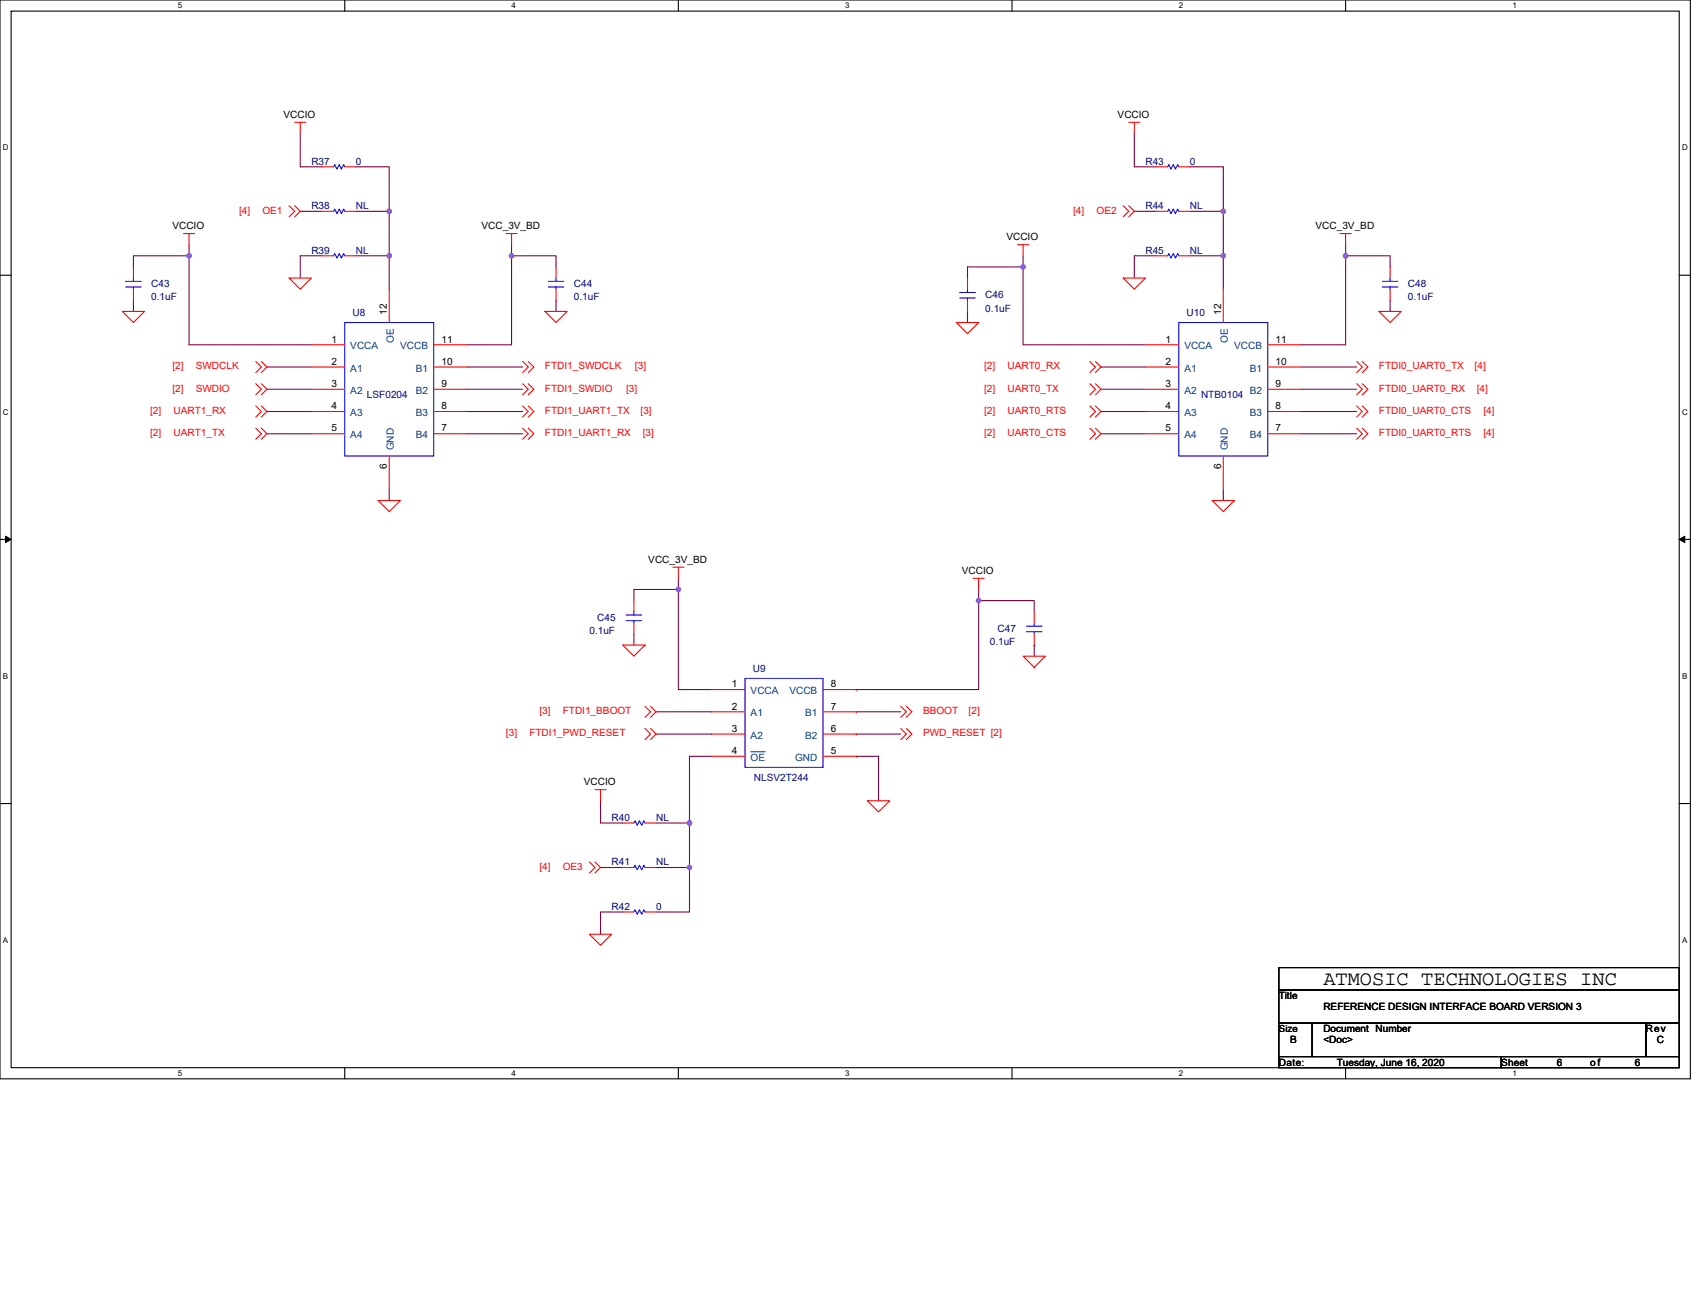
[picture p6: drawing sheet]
<svg xmlns="http://www.w3.org/2000/svg" width="279mm" height="216mm" viewBox="0 0 279 216" stroke-linecap="round" stroke-linejoin="round" font-family="sans-serif">
<path d="M0 0h278v177.4h-278zM1.8 1.8h274.3v173.8h-274.3z" fill="none" stroke="#000" stroke-width=".18"/>
<g fill="#fff">
<path d="M29.3 .2h.7v1.4h-.7z"/>
<path d="M29.3 175.7h.7v1.5h-.7z"/>
</g>
<path d="M56.7 0v1.8M56.7 175.6v1.8" fill="none" stroke="#000" stroke-width=".18"/>
<g fill="#fff">
<path d="M84.1 .2h.8v1.4h-.8z"/>
<path d="M84.1 175.7h.8v1.5h-.8z"/>
</g>
<path d="M111.6 0v1.8M111.6 175.6v1.8" fill="none" stroke="#000" stroke-width=".18"/>
<g fill="#fff">
<path d="M139 .2h.7v1.4h-.7z"/>
<path d="M139 175.7h.7v1.5h-.7z"/>
</g>
<path d="M166.4 0v1.8M166.4 175.6v1.8" fill="none" stroke="#000" stroke-width=".18"/>
<g fill="#fff">
<path d="M193.9 .2h.7v1.4h-.7z"/>
<path d="M193.9 175.7h.7v1.5h-.7z"/>
</g>
<path d="M221.3 0v1.8M221.3 175.6v1.8" fill="none" stroke="#000" stroke-width=".18"/>
<g fill="#fff">
<path d="M248.7 .2h.8v1.4h-.8z"/>
<path d="M248.7 175.7h.8v1.5h-.8z"/>
<path d="M.5 23.5h.9v1.5h-.9z"/>
<path d="M276.6 23.5h1v1.5h-1z"/>
<path d="M.5 67h.9v1.4h-.9z"/>
<path d="M276.6 67h1v1.4h-1z"/>
</g>
<path d="M0 45.3h1.8M276.1 45.3h1.9" fill="none" stroke="#000" stroke-width=".18"/>
<g fill="#fff">
<path d="M.5 110.4h.8v1.5h-.8z"/>
<path d="M276.6 110.4h.9v1.5h-.9z"/>
</g>
<path d="M0 88.7h1.8M276.1 88.7h1.9" fill="none" stroke="#000" stroke-width=".18"/>
<path d="M.9 88.2l.9 .5-.9 .5zM276.1 88.7l1-.5v1z" fill="#000"/>
<path d="M.9 88.2l.9 .5-.9 .5zM276.1 88.7l1-.5v1z" fill="none" stroke="#000" stroke-width=".16"/>
<g fill="#fff">
<path d="M.5 153.8h.8v1.5h-.8z"/>
<path d="M276.6 153.8h.9v1.5h-.9z"/>
</g>
<path d="M0 132.1h1.8M276.1 132.1h1.9M210.3 159.1h65.8v3.7h-65.8zM210.3 168.2h5.5v5.5h-5.5zM210.3 162.8h65.8v5.4h-65.8zM210.3 173.7h36.6v1.9h-36.6zM215.8 168.2h54.9v5.5h-54.9zM246.9 173.7h29.2v1.9h-29.2zM270.7 168.2h5.4v5.5h-5.4z" fill="none" stroke="#000" stroke-width=".18"/>
<g fill="none" stroke="#800040" stroke-width=".18">
<path d="M49.4 34.7h3.6M49.4 21.9v5.5h3.6M58.5 27.4h5.5v7.3M58.5 34.7h5.5M64 34.7v7.4M186.5 34.7h3.7M186.5 21.9v5.5h3.7M195.7 27.4h5.5v7.3M195.7 34.7h5.5M201.2 34.7v7.4M21.9 43.9v-1.8h9.2v14.6h20.1M21.9 49.4v1.8"/>
<path d="M31.1 40.2v1.9M53 42.1h-3.6v3.6M58.5 42.1h5.5M64 42.1v5.4M84.1 40.2v1.9M84.1 42.1v14.6h-7.3M84.1 42.1h7.3v1.8M91.4 49.4v1.8M159.1 51.2v1.8M168.2 42.1v1.8M168.2 43.9v12.8h20.2M168.2 43.9h-9.1v1.8"/>
<path d="M190.2 42.1h-3.7v3.6M195.7 42.1h5.5M201.2 42.1v5.4M221.3 40.2v1.9M221.3 42.1v14.6h-7.3M221.3 42.1h7.3v1.8M228.6 49.4v1.8M43.9 60.4h7.3M43.9 64h7.3M43.9 67.7h7.3M43.9 71.3h7.3M76.8 60.4h9.2"/>
<path d="M76.8 64h9.2M76.8 67.7h9.2M76.8 71.3h9.2M181.1 60.4h7.3M181.1 64h7.3M181.1 67.7h7.3M181.1 71.3h7.3M214 60.4h9.1M214 64h9.1M214 67.7h9.1M214 71.3h9.1M64 80.5v1.8"/>
<path d="M111.6 95.1v1.8M111.6 96.9v16.5h5.4M111.6 96.9h-7.4v1.9M111.6 96.9h.1M160.9 98.8v14.6h-20.1M160.9 98.8h.1M160.9 98.8h9.2v1.8M160.9 96.9v1.9M201.2 80.5v1.8M104.2 104.2v1.9M107.9 117h9.1M140.8 117h7.3"/>
<path d="M170.1 106.1h.1M170.1 106.1v1.8M98.8 131.7v3.6h3.6M107.9 135.3h5.5M107.9 120.7h9.1M113.4 135.3v7.3M117 124.4h-3.6v10.9M140.8 120.7h7.3M140.8 124.4h3.7v7.3M98.8 142.6h3.6M102.4 150h-3.6v3.6M107.9 142.6h5.5"/>
<path d="M113.4 142.6v7.4h-5.5"/>
</g>
<g fill="#f0f" stroke="#f0f" stroke-width=".18">
<circle cx="64" cy="42.1" r=".37"/>
<circle cx="201.2" cy="42.1" r=".37"/>
<circle cx="160.9" cy="98.8" r=".37"/>
<circle cx="111.6" cy="96.9" r=".37"/>
<circle cx="168.2" cy="43.9" r=".37"/>
<circle cx="221.3" cy="42.1" r=".37"/>
<circle cx="31.1" cy="42.1" r=".37"/>
<circle cx="84.1" cy="42.1" r=".37"/>
<circle cx="64" cy="34.7" r=".37"/>
<circle cx="201.2" cy="34.7" r=".37"/>
<circle cx="113.4" cy="135.3" r=".37"/>
<circle cx="113.4" cy="142.6" r=".37"/>
</g>
<g fill="none" stroke="#f00" stroke-width=".18">
<path d="M30.2 38.4h1.8M31.1 38.4v1.8M47.5 33.8l1 .9-1 1M48.5 33.8l.9 .9-.9 1M48.5 20.1h1.8M49.4 20.1v1.8M53 27.4h1.9M53 34.7h1.9M56.7 27.4h1.8M56.7 34.7h1.8M83.2 38.4h1.8M84.1 38.4v1.8"/>
<path d="M184.7 33.8l.9 .9-.9 1M185.6 33.8l.9 .9-.9 1M185.6 20.1h1.9M186.5 20.1v1.8M190.2 27.4h1.8M190.2 34.7h1.8M193.9 27.4h1.8M193.9 34.7h1.8M220.4 38.4h1.8M221.3 38.4v1.8M20.1 51.2h3.7l-1.9 1.8zM21.9 47.5v1.9"/>
<path d="M21.9 43.9v1.8M42.1 59.4l.9 1-.9 .9M43 59.4l.9 1-.9 .9M47.5 45.7h3.7l-1.8 1.8zM51.2 56.7h5.5M53 42.1h1.9M56.7 42.1h1.8M64 47.5v5.5M71.3 56.7h5.5M86 59.4l.9 1-.9 .9M86.9 59.4l.9 1-.9 .9M89.6 51.2h3.7l-1.9 1.8z"/>
<path d="M91.4 47.5v1.9M91.4 43.9v1.8M157.3 53h3.6l-1.8 1.9zM159.1 49.4v1.8M159.1 45.7v1.8M167.3 40.2h1.9M168.2 40.2v1.9M179.2 59.4l.9 1-.9 .9M180.1 59.4l1 1-1 .9M184.7 45.7h3.7l-1.9 1.8zM188.4 56.7h5.5M190.2 42.1h1.8"/>
<path d="M193.9 42.1h1.8M201.2 47.5v5.5M208.5 56.7h5.5M223.1 59.4l.9 1-.9 .9M224 59.4l.9 1-.9 .9M226.8 51.2h3.6l-1.8 1.8zM228.6 47.5v1.9M228.6 43.9v1.8M42.1 63.1l.9 .9-.9 .9M42.1 66.8l.9 .9-.9 .9M42.1 70.4l.9 .9-.9 .9M43 63.1l.9 .9-.9 .9"/>
<path d="M43 66.8l.9 .9-.9 .9M43 70.4l.9 .9-.9 .9M51.2 60.4h5.5M51.2 64h5.5M51.2 67.7h5.5M51.2 71.3h5.5M64 75v5.5M71.3 60.4h5.5M71.3 64h5.5M71.3 67.7h5.5M71.3 71.3h5.5M86 63.1l.9 .9-.9 .9"/>
<path d="M86 66.8l.9 .9-.9 .9M86 70.4l.9 .9-.9 .9M86.9 63.1l.9 .9-.9 .9M86.9 66.8l.9 .9-.9 .9M86.9 70.4l.9 .9-.9 .9M179.2 63.1l.9 .9-.9 .9M179.2 66.8l.9 .9-.9 .9M179.2 70.4l.9 .9-.9 .9M180.1 63.1l1 .9-1 .9M180.1 66.8l1 .9-1 .9M180.1 70.4l1 .9-1 .9M188.4 60.4h5.5"/>
<path d="M188.4 64h5.5M188.4 67.7h5.5M188.4 71.3h5.5M201.2 75v5.5M208.5 60.4h5.5M208.5 64h5.5M208.5 67.7h5.5M208.5 71.3h5.5M223.1 63.1l.9 .9-.9 .9M223.1 66.8l.9 .9-.9 .9M223.1 70.4l.9 .9-.9 .9M224 63.1l.9 .9-.9 .9"/>
<path d="M224 66.8l.9 .9-.9 .9M224 70.4l.9 .9-.9 .9M62.2 82.3h3.6l-1.8 1.8zM104.2 98.8v1.8M110.6 93.3h1.9M111.6 93.3v1.8M160 95.1h1.8M160.9 95.1v1.8M199.3 82.3h3.7l-1.8 1.8zM102.4 106.1h3.7l-1.9 1.8zM104.2 102.4v1.8M106.1 116.1l.9 .9-.9 1"/>
<path d="M106.1 119.8l.9 .9-.9 .9M106.1 106.1h.1M107 116.1l.9 .9-.9 1M107 119.8l.9 .9-.9 .9M117 113.4h5.5M117 117h5.5M135.3 117h5.5M135.3 113.4h5.5M140.8 117h.1M140.8 113.4h.1M148.1 116.1l.9 .9-.9 1M148.1 119.8l.9 .9-.9 .9"/>
<path d="M149 116.1l1 .9-1 1M149 119.8l1 .9-1 .9M168.2 107.9h3.7l-1.8 1.8zM170.1 109.7h.1M170.1 104.2v1.9M170.1 100.6v1.8M97.8 129.8h1.9M98.8 129.8v1.9M102.4 135.3h1.8M106.1 135.3h1.8M117 120.7h5.5M117 124.4h5.5"/>
<path d="M135.3 124.4h5.5M135.3 120.7h5.5M140.8 124.4h.1M140.8 120.7h.1M142.6 131.7h3.7l-1.8 1.8zM96.9 141.7l.9 .9-.9 1M96.9 153.6h3.7l-1.8 1.8zM97.8 141.7l1 .9-1 1M102.4 142.6h1.8M102.4 150h1.8M106.1 142.6h1.8M106.1 150h1.8"/>
</g>
<g fill="none" stroke="#00f" stroke-width=".18">
<path d="M54.9 27.4l.1-.3 .4 .7 .4-.7 .3 .7 .4-.7 .2 .3M54.9 34.7l.1-.3 .4 .7 .4-.7 .3 .7 .4-.7 .2 .3M192 27.4l.2-.3 .4 .7 .3-.7 .4 .7 .4-.7 .2 .3M192 34.7l.2-.3 .4 .7 .3-.7 .4 .7 .4-.7 .2 .3M20.7 46.3h2.5M20.7 47.2h2.5M21.9 47.2v.3M21.9 45.7v.6M54.9 42.1l.1-.4 .4 .7 .4-.7 .3 .7 .4-.7 .2 .4M56.7 53h14.6v22h-14.6zM90.2 46.3h2.5M90.2 47.2h2.5"/>
<path d="M91.4 47.2v.3M91.4 45.7v.6M157.8 48.1h2.6M157.8 49h2.6M159.1 49v.4M159.1 47.5v.6M192 42.1l.2-.4 .4 .7 .3-.7 .4 .7 .4-.7 .2 .4M193.9 53h14.6v22h-14.6zM227.3 46.3h2.6M227.3 47.2h2.6M228.6 47.2v.3M228.6 45.7v.6"/>
<path d="M103 101.1h2.5M103 102h2.5M104.2 102v.4M104.2 100.6v.5M122.5 111.6h12.8v14.6h-12.8zM168.8 103h2.6M168.8 103.9h2.6M170.1 103.9v.3M170.1 102.4v.6M104.2 135.3l.2-.3 .4 .7 .4-.7 .3 .7 .4-.7 .2 .3M104.2 142.6l.2-.3 .4 .7 .4-.7 .3 .7 .4-.7 .2 .3M104.2 150l.2-.4 .4 .7 .4-.7 .3 .7 .4-.7 .2 .4"/>
</g>
<path d="M123.4 123.6h2.4" fill="none" stroke="#004080" stroke-width=".16"/>
<text font-size="3.3" x="217.6" y="161.9">ATMOSIC TECHNOLOGIES INC</text>
<g font-size="1.6">
<text x="46.6" y="19.4">VCCIO</text>
<text x="183.8" y="19.4">VCCIO</text>
<text x="28.3" y="37.7">VCCIO</text>
<text x="79.2" y="37.7">VCC_3V_BD</text>
<text x="165.5" y="39.5">VCCIO</text>
<text x="216.3" y="37.7">VCC_3V_BD</text>
<text x="63.6" y="51.8" transform="rotate(-90 63.6 51.8)">12</text>
<text x="200.8" y="51.8" transform="rotate(-90 200.8 51.8)">12</text>
<text x="54.5" y="56.3">1</text>
<text x="54.5" y="60">2</text>
<text x="72.6" y="60">10</text>
<text x="72.6" y="56.3">11</text>
<text x="191.6" y="56.3">1</text>
<text x="191.6" y="60">2</text>
<text x="209.8" y="60">10</text>
<text x="209.8" y="56.3">11</text>
<text x="54.5" y="63.6">3</text>
<text x="72.6" y="63.6">9</text>
<text x="191.6" y="63.6">3</text>
<text x="209.8" y="63.6">9</text>
<text x="54.5" y="67.3">4</text>
<text x="54.5" y="70.9">5</text>
<text x="72.6" y="67.3">8</text>
<text x="72.6" y="70.9">7</text>
<text x="191.6" y="67.3">4</text>
<text x="191.6" y="70.9">5</text>
<text x="209.8" y="67.3">8</text>
<text x="209.8" y="70.9">7</text>
<text x="63.6" y="77.2" transform="rotate(-90 63.6 77.2)">6</text>
<text x="200.8" y="77.2" transform="rotate(-90 200.8 77.2)">6</text>
<text x="106.6" y="92.6">VCC_3V_BD</text>
<text x="158.2" y="94.4">VCCIO</text>
<text x="120.3" y="113">1</text>
<text x="136.6" y="113">8</text>
<text x="120.3" y="116.7">2</text>
<text x="136.6" y="116.7">7</text>
<text x="120.3" y="124">4</text>
<text x="120.3" y="120.3">3</text>
<text x="136.6" y="120.3">6</text>
<text x="136.6" y="124">5</text>
<text x="96" y="129.1">VCCIO</text>
<text x="210.3" y="164.2">Title</text>
<text x="217.6" y="166.1">REFERENCE DESIGN INTERFACE BOARD VERSION 3</text>
<text x="210.3" y="169.7">Size</text>
<text x="212.1" y="171.6">B</text>
<text x="217.6" y="169.7">Document Number</text>
<text x="217.6" y="171.6">&lt;Doc&gt;</text>
<text x="270.7" y="169.7">Rev</text>
<text x="272.5" y="171.6">C</text>
<text x="210.3" y="175.2">Date:</text>
<text x="219.8" y="175.2">Tuesday, June 16, 2020</text>
<text x="246.9" y="175.2">Sheet</text>
<text x="256" y="175.2">6</text>
<text x="261.5" y="175.2">of</text>
<text x="268.8" y="175.2">6</text>
</g>
<g font-size="1.6" fill="#000080">
<text x="51.2" y="27.1">R37</text>
<text x="58.5" y="27.1">0</text>
<text x="188.4" y="27.1">R43</text>
<text x="195.7" y="27.1">0</text>
<text x="51.2" y="34.4">R38</text>
<text x="58.5" y="34.4">NL</text>
<text x="188.4" y="34.4">R44</text>
<text x="195.7" y="34.4">NL</text>
<text x="51.2" y="41.7">R39</text>
<text x="58.5" y="41.7">NL</text>
<text x="188.4" y="41.7">R45</text>
<text x="195.7" y="41.7">NL</text>
<text x="24.9" y="47.2">C43</text>
<text x="94.4" y="47.2">C44</text>
<text x="231.5" y="47.2">C48</text>
<text x="24.9" y="49.4">0.1uF</text>
<text x="58" y="52">U8</text>
<text x="94.4" y="49.4">0.1uF</text>
<text x="162" y="49">C46</text>
<text x="162" y="51.2">0.1uF</text>
<text x="195.1" y="52">U10</text>
<text x="231.5" y="49.4">0.1uF</text>
<text x="60.4" y="65.5">LSF0204</text>
<text x="197.5" y="65.5">NTB0104</text>
<text x="96.9" y="104.3">0.1uF</text>
<text x="98.2" y="102.1">C45</text>
<text x="162.8" y="106.1">0.1uF</text>
<text x="164" y="103.9">C47</text>
<text x="123.8" y="110.5">U9</text>
<text x="124" y="128.4">NLSV2T244</text>
<text x="100.6" y="135">R40</text>
<text x="107.9" y="135">NL</text>
<text x="100.6" y="142.3">R41</text>
<text x="107.9" y="142.3">NL</text>
<text x="100.6" y="149.6">R42</text>
<text x="107.9" y="149.6">0</text>
</g>
<g font-size="1.6" fill="#f00">
<text x="39.3" y="35.1">[4]</text>
<text x="43.2" y="35.1">OE1</text>
<text x="176.5" y="35.1">[4]</text>
<text x="180.3" y="35.1">OE2</text>
<text x="28.3" y="60.7">[2]</text>
<text x="28.3" y="64.4">[2]</text>
<text x="32.2" y="60.7">SWDCLK</text>
<text x="32.2" y="64.4">SWDIO</text>
<text x="89.6" y="60.7">FTDI1_SWDCLK</text>
<text x="89.6" y="64.4">FTDI1_SWDIO</text>
<text x="103" y="64.4">[3]</text>
<text x="104.4" y="60.7">[3]</text>
<text x="161.8" y="60.7">[2]</text>
<text x="161.8" y="64.4">[2]</text>
<text x="165.7" y="60.7">UART0_RX</text>
<text x="165.7" y="64.4">UART0_TX</text>
<text x="226.8" y="60.7">FTDI0_UART0_TX</text>
<text x="226.8" y="64.4">FTDI0_UART0_RX</text>
<text x="242.5" y="60.7">[4]</text>
<text x="242.9" y="64.4">[4]</text>
<text x="24.7" y="68.1">[2]</text>
<text x="24.7" y="71.7">[2]</text>
<text x="28.5" y="68.1">UART1_RX</text>
<text x="28.5" y="71.7">UART1_TX</text>
<text x="89.6" y="68.1">FTDI1_UART1_TX</text>
<text x="89.6" y="71.7">FTDI1_UART1_RX</text>
<text x="105.3" y="68.1">[3]</text>
<text x="105.7" y="71.7">[3]</text>
<text x="161.8" y="68.1">[2]</text>
<text x="161.8" y="71.7">[2]</text>
<text x="165.7" y="68.1">UART0_RTS</text>
<text x="165.7" y="71.7">UART0_CTS</text>
<text x="226.8" y="68.1">FTDI0_UART0_CTS</text>
<text x="226.8" y="71.7">FTDI0_UART0_RTS</text>
<text x="244" y="68.1">[4]</text>
<text x="244" y="71.7">[4]</text>
<text x="88.7" y="117.4">[3]</text>
<text x="92.5" y="117.4">FTDI1_BBOOT</text>
<text x="151.8" y="117.4">BBOOT</text>
<text x="159.3" y="117.4">[2]</text>
<text x="83.2" y="121.1">[3]</text>
<text x="87.1" y="121.1">FTDI1_PWD_RESET</text>
<text x="151.8" y="121.1">PWD_RESET [2]</text>
<text x="88.7" y="143">[4]</text>
<text x="92.5" y="143">OE3</text>
</g>
<g font-size="1.6" fill="#004080">
<text x="57.6" y="57.4">VCCA</text>
<text x="64.8" y="56.3" transform="rotate(-90 64.8 56.3)">OE</text>
<text x="65.8" y="57.4">VCCB</text>
<text x="194.8" y="57.4">VCCA</text>
<text x="201.9" y="56.3" transform="rotate(-90 201.9 56.3)">OE</text>
<text x="203" y="57.4">VCCB</text>
<text x="57.6" y="61.1">A1</text>
<text x="57.6" y="64.8">A2</text>
<text x="68.4" y="61.1">B1</text>
<text x="68.4" y="64.8">B2</text>
<text x="194.8" y="61.1">A1</text>
<text x="194.8" y="64.8">A2</text>
<text x="205.5" y="61.1">B1</text>
<text x="205.5" y="64.8">B2</text>
<text x="57.6" y="68.4">A3</text>
<text x="68.4" y="68.4">B3</text>
<text x="194.8" y="68.4">A3</text>
<text x="205.5" y="68.4">B3</text>
<text x="57.6" y="72.1">A4</text>
<text x="64.8" y="74.1" transform="rotate(-90 64.8 74.1)">GND</text>
<text x="68.4" y="72.1">B4</text>
<text x="194.8" y="72.1">A4</text>
<text x="201.9" y="74.1" transform="rotate(-90 201.9 74.1)">GND</text>
<text x="205.5" y="72.1">B4</text>
<text x="123.4" y="114.1">VCCA</text>
<text x="123.4" y="117.8">A1</text>
<text x="129.8" y="114.1">VCCB</text>
<text x="132.4" y="117.8">B1</text>
<text x="123.4" y="121.4">A2</text>
<text x="123.4" y="125.1">OE</text>
<text x="130.7" y="125.1">GND</text>
<text x="132.4" y="121.4">B2</text>
</g>
<g font-size="1.3">
<text x="29.3" y="1.4">5</text>
<text x="84.1" y="1.4">4</text>
<text x="139" y="1.4">3</text>
<text x="193.9" y="1.4">2</text>
<text x="248.7" y="1.4">1</text>
<text x=".5" y="24.7">D</text>
<text x="276.6" y="24.7">D</text>
<text x=".5" y="68.2">C</text>
<text x="276.6" y="68.2">C</text>
<text x=".5" y="111.6">B</text>
<text x="276.6" y="111.6">B</text>
<text x=".5" y="155">A</text>
<text x="276.6" y="155">A</text>
<text x="29.3" y="176.9">5</text>
<text x="84.1" y="176.9">4</text>
<text x="139" y="176.9">3</text>
<text x="193.9" y="176.9">2</text>
<text x="248.7" y="176.9">1</text>
</g>
</svg>
